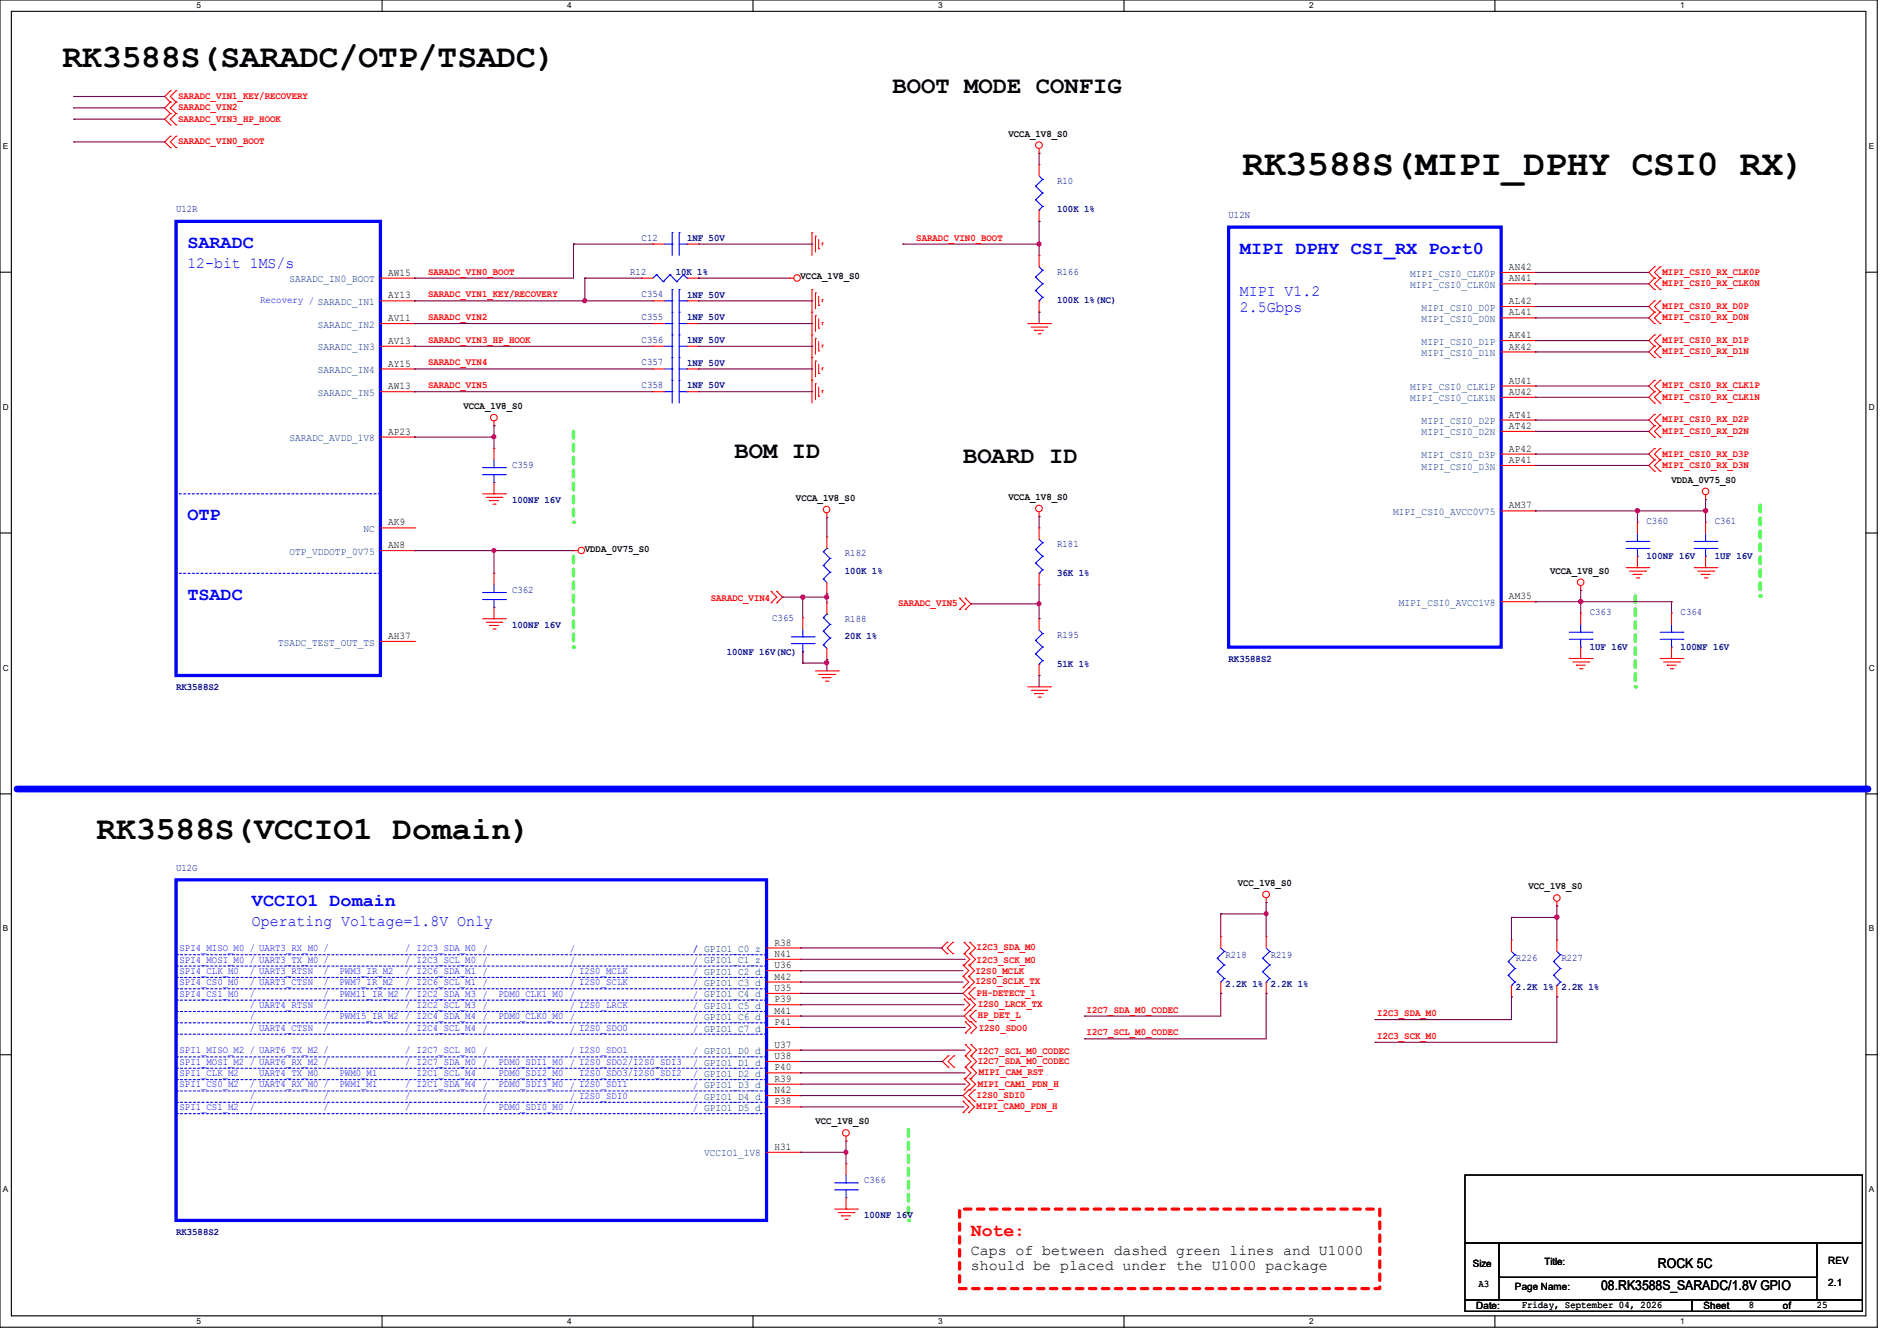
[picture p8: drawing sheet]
<svg xmlns="http://www.w3.org/2000/svg" width="297mm" height="210mm" viewBox="0 0 297 210" stroke-linecap="round" stroke-linejoin="round" font-family="sans-serif">
<path d="M0 0h293.9v207.9h-293.9zM1.8 1.8h290.3v204.3h-290.3z" fill="none" stroke="#000" stroke-width=".17"/>
<g fill="#fff">
<path d="M30.8 .2h.7v1.4h-.7z"/>
<path d="M30.8 206.2h.7v1.4h-.7z"/>
</g>
<path d="M59.8 0v1.8M59.8 206.1v1.8" fill="none" stroke="#000" stroke-width=".17"/>
<g fill="#fff">
<path d="M88.8 .2h.7v1.4h-.7z"/>
<path d="M88.8 206.2h.7v1.4h-.7z"/>
</g>
<path d="M117.9 0v1.8M117.9 206.1v1.8" fill="none" stroke="#000" stroke-width=".17"/>
<g fill="#fff">
<path d="M146.9 .2h.7v1.4h-.7z"/>
<path d="M146.9 206.2h.7v1.4h-.7z"/>
</g>
<path d="M176 0v1.8M176 206.1v1.8" fill="none" stroke="#000" stroke-width=".17"/>
<g fill="#fff">
<path d="M205 .2h.7v1.4h-.7z"/>
<path d="M205 206.2h.7v1.4h-.7z"/>
</g>
<path d="M234.1 0v1.8M234.1 206.1v1.8" fill="none" stroke="#000" stroke-width=".17"/>
<g fill="#fff">
<path d="M263.1 .2h.6v1.4h-.6z"/>
<path d="M263.1 206.2h.6v1.4h-.6z"/>
<path d="M.5 22.2h.8v1.4h-.8z"/>
<path d="M292.6 22.2h.8v1.4h-.8z"/>
<path d="M.5 63h.9v1.4h-.9z"/>
<path d="M292.6 63h.9v1.4h-.9z"/>
</g>
<path d="M0 42.6h1.8M292.1 42.6h1.8" fill="none" stroke="#000" stroke-width=".17"/>
<g fill="#fff">
<path d="M.5 103.9h.9v1.4h-.9z"/>
<path d="M292.6 103.9h.9v1.4h-.9z"/>
</g>
<path d="M0 83.5h1.8M292.1 83.5h1.8" fill="none" stroke="#000" stroke-width=".17"/>
<g fill="#fff">
<path d="M.5 144.7h.8v1.4h-.8z"/>
<path d="M292.6 144.7h.8v1.4h-.8z"/>
</g>
<path d="M0 124.3h1.8M292.1 124.3h1.8" fill="none" stroke="#000" stroke-width=".17"/>
<g fill="#fff">
<path d="M.5 185.6h.8v1.4h-.8z"/>
<path d="M292.6 185.6h.8v1.4h-.8z"/>
</g>
<path d="M0 165.2h1.8M292.1 165.2h1.8" fill="none" stroke="#000" stroke-width=".17"/>
<path d="M2.7 123.6h289.6" fill="none" stroke="#00f" stroke-width="1.1"/>
<circle cx="292.3" cy="123.6" r=".53" fill="#00f"/>
<path d="M89.8 67.6v14.2" fill="none" stroke="#01ff00" stroke-width=".51" stroke-dasharray="1 1"/>
<circle cx="89.8" cy="81.8" r=".25" fill="#01ff00" stroke-dasharray="1 1"/>
<path d="M89.8 87.1v14.2" fill="none" stroke="#01ff00" stroke-width=".51" stroke-dasharray="1 1"/>
<circle cx="89.8" cy="101.3" r=".25" fill="#01ff00" stroke-dasharray="1 1"/>
<path d="M142.2 176.9v14.2" fill="none" stroke="#01ff00" stroke-width=".51" stroke-dasharray="1 1"/>
<circle cx="142.2" cy="191.1" r=".25" fill="#01ff00" stroke-dasharray="1 1"/>
<path d="M150.2 189.4h65.8v12.4h-65.8z" fill="none" stroke="#f00" stroke-width=".51" stroke-dasharray="1 1"/>
<path d="M275.6 79.1v14.2" fill="none" stroke="#01ff00" stroke-width=".51" stroke-dasharray="1 1"/>
<circle cx="275.6" cy="93.3" r=".25" fill="#01ff00" stroke-dasharray="1 1"/>
<path d="M256 93.3v14.3" fill="none" stroke="#01ff00" stroke-width=".51" stroke-dasharray="1 1"/>
<circle cx="256" cy="107.6" r=".25" fill="#01ff00" stroke-dasharray="1 1"/>
<g fill="none" stroke="#f00" stroke-width=".17">
<path d="M26.7 17.8h.1M26.7 19.6h.1M26.7 16h.1M26.7 14.2h.1M26.7 17.8l-.9 .9 .9 .9M26.7 16l-.9 .9 .9 .9M26.7 14.2l-.9 .9 .9 .9M27.6 19.6h.1M27.6 17.8h.1M27.6 16h.1M27.6 14.2h.1M27.6 17.8l-.9 .9 .9 .9"/>
<path d="M27.6 16l-.9 .9 .9 .9M27.6 14.2l-.9 .9 .9 .9M26.7 21.3h.1M26.7 23.1h.1M26.7 21.3l-.9 .9 .9 .9M27.6 23.1h.1M27.6 21.3h.1M27.6 21.3l-.9 .9 .9 .9M102.2 38.2h.1M102.2 38.2h1.8M107.6 38.2h1.7M109.3 38.2h.1"/>
<path d="M127.1 36.4h.1M127.1 36.4v3.6M127.7 37h.1M127.7 37v2.5M128.2 38.9h.1M128.2 37.5v1.4M128.7 38.1h.1M128.7 38.1v.3M162.7 24h.1M162.7 25.8h.1M162.7 34.7h.1M162.7 23.3v.7"/>
<path d="M162.7 25.8v1.8M162.7 32.9v1.8M59.6 43.6h5.3M59.6 50.7h5.3M59.6 57.8h5.3M59.6 54.2h5.3M59.6 47.1h5.3M64.9 43.6h.1M64.9 47.1h.1M64.9 50.7h.1M64.9 54.2h.1M64.9 57.8h.1"/>
<path d="M100.5 43.6h.1M100.5 43.6h1.7M102.2 50.7h.1M102.2 57.8h.1M102.2 54.2h.1M102.2 47.1h.1M102.2 50.7h1.8M102.2 57.8h1.8M102.2 54.2h1.8M102.2 47.1h1.8M107.6 43.6h1.7M107.6 50.7h1.7"/>
<path d="M107.6 57.8h1.7M107.6 54.2h1.7M107.6 47.1h1.7M109.3 50.7h.1M109.3 43.6h.1M109.3 57.8h.1M109.3 54.2h.1M109.3 47.1h.1M123.6 43.6h.1M123.6 43.6h.7M127.1 45.3h.1M127.1 48.9h.1"/>
<path d="M127.1 52.5h.1M127.1 56h.1M127.1 59.6h.1M127.1 45.3v17.8M127.7 45.9h.1M127.7 49.4h.1M127.7 53h.1M127.7 56.6h.1M127.7 45.9v2.4M127.7 49.4v2.5M127.7 53v2.5M127.7 56.6v2.4"/>
<path d="M128.2 47.8h.1M128.2 51.4h.1M128.2 54.9h.1M128.2 58.5h.1M128.2 46.4v1.4M128.2 50v1.4M128.2 53.5v1.4M128.2 57.1v1.4M128.7 46.9h.1M128.7 50.5h.1M128.7 54.1h.1M128.7 57.6h.1"/>
<path d="M128.7 46.9v.4M128.7 50.5v.3M128.7 54.1v.3M128.7 57.6v.4M160.9 50.7h3.6M161.5 51.2h2.4M162 51.7h.1M162 51.7h1.4M162.5 52.3h.4M162.7 40h.1M162.7 48.9h.1M162.7 40v1.8"/>
<path d="M162.7 47.1v1.8M162.9 52.3h.1M163.9 51.2h.1M164.5 50.7h.1M235 42.7h5.4M235 44.4h5.4M235 48h5.4M235 49.8h5.4M235 53.3h5.4M235 55.1h5.4M240.4 42.7h.1M240.4 44.4h.1"/>
<path d="M240.4 48h.1M240.4 49.8h.1M240.4 53.3h.1M240.4 55.1h.1M259 41.8h.1M259 43.6h.1M259 45.3h.1M259 47.1h.1M259 48.9h.1M259 50.7h.1M259 52.5h.1M259 54.2h.1"/>
<path d="M259 56h.1M259 59.6h.1M259 41.8l-.9 .9 .9 .9M259 43.6l-.9 .8 .9 .9M259 47.1l-.9 .9 .9 .9M259 48.9l-.9 .9 .9 .9M259 52.5l-.9 .8 .9 .9M259 54.2l-.9 .9 .9 .9M259 59.6l-.9 .9 .9 .8M259.9 43.6h.1M259.9 41.8h.1M259.9 45.3h.1"/>
<path d="M259.9 48.9h.1M259.9 47.1h.1M259.9 50.7h.1M259.9 54.2h.1M259.9 52.5h.1M259.9 56h.1M259.9 59.6h.1M259.9 41.8l-.9 .9 .9 .9M259.9 43.6l-.9 .8 .9 .9M259.9 47.1l-.9 .9 .9 .9M259.9 48.9l-.9 .9 .9 .9M259.9 52.5l-.9 .8 .9 .9"/>
<path d="M259.9 54.2l-.9 .9 .9 .9M259.9 59.6l-.9 .9 .9 .8M59.6 61.3h5.3M59.6 68.5h5.3M64.9 61.3h.1M64.9 68.5h.1M75.6 77.3h3.5M76.1 77.9h2.5M76.6 78.4h.1M76.6 78.4h1.5M77.2 79h.3M77.3 66.7h.1"/>
<path d="M77.3 70.2h.1M77.3 77.3h.1M77.3 66v.7M77.3 70.2v1.8M77.3 75.6v1.7M77.5 79h.1M78.6 77.9h.1M79.1 77.3h.1M102.2 61.3h.1M102.2 61.3h1.8M107.6 61.3h1.7M109.3 61.3h.1"/>
<path d="M127.7 60.1h.1M127.7 60.1v2.5M128.2 62.1h.1M128.2 60.6v1.5M128.7 61.2h.1M128.7 61.2v.3M235 60.5h5.4M235 62.2h5.4M235 65.8h5.4M235 67.6h5.4M235 71.1h5.4M235 72.9h5.4"/>
<path d="M240.4 60.5h.1M240.4 62.2h.1M240.4 65.8h.1M240.4 67.6h.1M240.4 71.1h.1M240.4 72.9h.1M259 70.2h.1M259 72h.1M259 73.8h.1M259 64.9h.1M259 66.7h.1M259 68.5h.1"/>
<path d="M259 61.3h.1M259 63.1h.1M259 70.2l-.9 .9 .9 .9M259 72l-.9 .9 .9 .9M259 64.9l-.9 .9 .9 .9M259 66.7l-.9 .9 .9 .9M259 61.3l-.9 .9 .9 .9M259.9 72h.1M259.9 70.2h.1M259.9 73.8h.1M259.9 66.7h.1M259.9 64.9h.1"/>
<path d="M259.9 68.5h.1M259.9 61.3h.1M259.9 63.1h.1M259.9 70.2l-.9 .9 .9 .9M259.9 72l-.9 .9 .9 .9M259.9 64.9l-.9 .9 .9 .9M259.9 66.7l-.9 .9 .9 .9M259.9 61.3l-.9 .9 .9 .9M267 78.2h.1M267 77.5v.7M59.6 86.2h5.3M59.6 82.7h5.3"/>
<path d="M64.9 82.7h.1M64.9 86.2h.1M75.6 96.9h3.5M76.1 97.5h2.5M76.6 98h.1M76.6 98h1.5M77.2 98.5h.3M77.3 89.8h.1M77.3 96.9h.1M77.3 89.8v1.8M77.3 95.1v1.8M77.5 98.5h.1"/>
<path d="M78.6 97.5h.1M79.1 96.9h.1M89.8 86.2h.1M89.8 86.2h.7M120.7 94.4h.1M120.7 92.6h.1M120.7 92.6l.9 .9-.9 .9M121.6 92.6h.1M121.6 94.4h.1M121.6 92.6l.9 .9-.9 .9M125.7 96.7h.1M125.7 96.7v1.8"/>
<path d="M129.5 81.1h.1M129.5 93h.1M129.5 84.1h.1M129.5 94.4h.1M129.5 80.3v.8M129.5 84.1v1.8M129.5 91.2v1.8M129.5 94.4v1.8M150.2 95.5h.1M150.2 93.7h.1M150.2 93.7l.9 .9-.9 .9M151.1 93.7h.1"/>
<path d="M151.1 95.5h.1M151.1 93.7l.9 .9-.9 .9M162.7 80.9h.1M162.7 96.9h.1M162.7 82.7h.1M162.7 91.6h.1M162.7 80.2v.7M162.7 82.7v1.8M162.7 89.8v1.8M162.7 96.9v1.8M235 80h5.4M235 94.2h5.4"/>
<path d="M240.4 80h.1M240.4 94.2h.1M247.5 92.5h.1M247.5 96h.1M247.5 91.7v.8M247.5 96v1.8M254.6 88.9h3.5M255.1 89.5h2.5M255.7 90h.1M255.7 90h1.4M256.2 90.5h.4M256.4 81.8h.1"/>
<path d="M256.4 88.9h.1M256.4 81.8v1.8M256.4 87.1v1.8M256.6 90.5h.1M257.6 89.5h.1M258.1 88.9h.1M261.7 96h.1M261.7 96v1.8M265.3 88.9h3.5M265.8 89.5h2.5M266.4 90h.1M266.4 90h1.4"/>
<path d="M266.9 90.5h.4M267 81.8h.1M267 88.9h.1M267 81.8v1.8M267 87.1v1.8M267.3 90.5h.1M268.3 89.5h.1M268.8 88.9h.1M59.6 100.5h5.3M64.9 100.5h.1M125.7 103.8h.1M125.7 102.1v1.7"/>
<path d="M127.7 105.1h3.5M128.2 105.6h2.5M128.7 106.1h.1M128.7 106.1h1.4M129.2 106.7h.4M129.5 103.3h.1M129.5 101.5v1.8M129.6 106.7h.1M130.7 105.6h.1M131.2 105.1h.1M160.9 107.6h3.6M161.5 108.1h2.4"/>
<path d="M162 108.6h.1M162 108.6h1.4M162.5 109.2h.4M162.7 105.8h.1M162.7 104v1.8M162.9 109.2h.1M163.9 108.1h.1M164.5 107.6h.1M245.7 103.1h3.6M246.3 103.7h2.5M246.8 104.2h.1M246.8 104.2h1.4"/>
<path d="M247.3 104.7h.4M247.5 103.1h.1M247.5 101.3v1.8M247.7 104.7h.1M248.8 103.7h.1M249.3 103.1h.1M259.9 103.1h3.6M260.5 103.7h2.5M261 104.2h.1M261 104.2h1.4M261.5 104.7h.4M261.7 103.1h.1"/>
<path d="M261.7 101.3v1.8M261.9 104.7h.1M263 103.7h.1M263.5 103.1h.1M120 148.5h5.3M120 150.2h5.3M120 159.1h5.3M120 157.4h5.3M120 152h5.3M120 155.6h5.3M120 153.8h5.3M125.3 148.5h.1"/>
<path d="M125.3 150.2h.1M125.3 159.1h.1M125.3 157.4h.1M125.3 152h.1M125.3 155.6h.1M125.3 153.8h.1M148.3 147.6h.1M148.3 149.4h.1M148.3 147.6l-.9 .9 .9 .9M149.2 149.4h.1M149.2 147.6h.1M149.2 147.6l-.9 .9 .9 .9"/>
<path d="M150.8 154.7h.1M150.8 152.9h.1M150.8 151.1h.1M150.8 152.9l.9 .9-.9 .9M150.8 151.1l.9 .9-.9 .9M151 149.4h.1M151 147.6h.1M151 151.1h.1M151 158.2h.1M151 156.5h.1M151 147.6l.8 .9-.8 .9M151 149.4l.8 .8-.8 .9"/>
<path d="M151 156.5l.8 .9-.8 .8M151.7 154.7h.1M151.7 156.5h.1M151.7 152.9h.1M151.7 151.1h.1M151.7 152.9l.9 .9-1.8 1.8 .9 .9M151.7 151.1l.9 .9-.9 .9M151.8 149.4h.1M151.8 147.6h.1M151.8 151.1h.1M151.8 158.2h.1M151.8 156.5h.1"/>
<path d="M151.8 147.6l.9 .9-.9 .9M151.8 149.4l.9 .8-.9 .9M151.8 156.5l.9 .9-1.7 1.7 .8 .9M152.6 156.5h.1M152.6 154.7h.1M152.6 154.7l-.9 .9 .9 .9M152.7 158.2h.1M152.7 158.2l-.9 .9 .9 .9M191.1 146.7h.1M191.1 155.6h.1M191.1 146.7v1.8M191.1 153.8v1.8"/>
<path d="M198.2 141.4h.1M198.2 146.7h.1M198.2 155.6h.1M198.2 140.6v.8M198.2 146.7v1.8M198.2 153.8v1.8M236.6 147.2h.1M236.6 156.1h.1M236.6 147.2v1.8M236.6 154.3v1.8M243.8 141.9h.1M243.8 147.2h.1"/>
<path d="M243.8 156.1h.1M243.8 141.2v.7M243.8 147.2v1.8M243.8 154.3v1.8M120 171.6h5.3M120 169.8h5.3M120 160.9h5.3M120 164.5h5.3M120 166.2h5.3M120 168h5.3M120 173.4h5.3M125.3 171.6h.1"/>
<path d="M125.3 169.8h.1M125.3 160.9h.1M125.3 164.5h.1M125.3 166.2h.1M125.3 168h.1M125.3 173.4h.1M132.5 178.7h.1M132.5 178v.7M148.5 165.4h.1M148.5 167.1h.1M148.5 165.4l-.9 .8 .9 .9M149.4 167.1h.1"/>
<path d="M149.4 165.4h.1M149.4 165.4l-.9 .8 .9 .9M150.8 174.2h.1M150.8 172.5h.1M150.8 172.5l.9 .9-.9 .8M151 170.7h.1M151 168.9h.1M151 168.9l.8 .9-.8 .9M151.1 168.9h.1M151.1 167.1h.1M151.1 161.8h.1M151.1 160h.1"/>
<path d="M151.1 165.4h.1M151.1 163.6h.1M151.1 167.1l.9 .9-.9 .9M151.1 160l.9 .9-.9 .9M151.1 165.4l.9 .8-.9 .9M151.1 163.6l.9 .9-.9 .9M151.7 174.2h.1M151.7 172.5h.1M151.7 170.7h.1M151.7 170.7l-.9 .9 1.8 1.8-.9 .8M151.8 170.7h.1M151.8 168.9h.1"/>
<path d="M151.8 160h.1M151.8 168.9l.9 .9-.9 .9M152 168.9h.1M152 167.1h.1M152 161.8h.1M152 160h.1M152 165.4h.1M152 163.6h.1M152 167.1l.9 .9-.9 .9M152 160l.9 .9-.9 .9M152 165.4l.9 .8-.9 .9M152 163.6l.9 .9-.9 .9"/>
<path d="M152.6 172.5h.1M152.6 170.7h.1M152.6 170.7l-.9 .9 .9 .9M152.7 160h.1M120 180.5h5.3M125.3 180.5h.1M130.7 189.4h3.5M131.2 189.9h2.5M131.7 190.4h.1M131.7 190.4h1.5M132.3 191h.3M132.5 182.2h.1"/>
<path d="M132.5 189.4h.1M132.5 182.2v1.8M132.5 187.6v1.8M132.6 191h.1M133.7 189.9h.1M134.2 189.4h.1"/>
<circle cx="162.7" cy="22.7" r=".52"/>
<circle cx="124.8" cy="43.5" r=".51"/>
<circle cx="77.3" cy="65.4" r=".52"/>
<circle cx="129.4" cy="79.8" r=".51"/>
<circle cx="162.7" cy="79.6" r=".52"/>
<circle cx="267" cy="77" r=".51"/>
<circle cx="91" cy="86.2" r=".51"/>
<circle cx="247.5" cy="91.2" r=".51"/>
<circle cx="198.2" cy="140.1" r=".52"/>
<circle cx="243.8" cy="140.6" r=".51"/>
<circle cx="132.4" cy="177.4" r=".52"/>
</g>
<path d="M229.4 184h62.2v10.7h-62.2zM229.4 194.7h5.3v8.9h-5.3zM234.7 194.7h49.8v5.3h-49.8zM284.5 194.7h7.1v8.9h-7.1zM229.4 203.6h35.5v1.8h-35.5zM234.7 203.6h53.3M264.9 203.6h26.7v1.8h-26.7zM288 203.6h.1" fill="none" stroke="#000" stroke-width=".17"/>
<g fill="none" stroke="#00f" stroke-width=".17">
<path d="M104 38.2h1.2M105.2 38.2h.1M105.2 36.4h.1M105.2 36.4v3.6M106.3 36.4h.1M106.3 36.4v3.6M106.3 38.2h1.3M107.6 38.2h.1M162.1 29.2h.1M162.1 31.3h.1M162.1 29.2l1.1 1M162.1 31.3l1.1 1"/>
<path d="M162.7 32.9h.1M162.7 27.6l.5 .5M163.2 28.1h.1M163.2 30.2h.1M163.2 32.3h.1M163.2 28.1l-1.1 1.1M163.2 30.2l-1.1 1.1M163.2 32.3l-.5 .6M102.8 43h.1M102.8 43l-.6 .6M102.8 43l1 1.1M103.8 44.1h.1"/>
<path d="M104 50.7h1.2M104 57.8h1.2M104 54.2h1.2M104 47.1h1.2M104.9 43h.1M104.9 43l-1.1 1.1M104.9 43l1.1 1.1M105.2 50.7h.1M105.2 48.9h.1M105.2 57.8h.1M105.2 56h.1M105.2 59.6h.1"/>
<path d="M105.2 54.2h.1M105.2 52.5h.1M105.2 47.1h.1M105.2 45.3h.1M105.2 45.3v17.8M106 44.1h.1M106.3 48.9h.1M106.3 56h.1M106.3 59.6h.1M106.3 52.5h.1M106.3 45.3h.1M106.3 50.7h1.3"/>
<path d="M106.3 45.3v17.8M106.3 57.8h1.3M106.3 54.2h1.3M106.3 47.1h1.3M107 43h.1M107 43l-1 1.1M107 43l.6 .6M107.6 50.7h.1M107.6 43.6h.1M107.6 57.8h.1M107.6 54.2h.1M107.6 47.1h.1"/>
<path d="M162.1 43.4h.1M162.1 45.5h.1M162.1 43.4l1.1 1M162.1 45.5l1.1 1.1M162.7 47.1h.1M162.7 41.8l.5 .5M163.2 42.3h.1M163.2 44.4h.1M163.2 46.6h.1M163.2 42.3l-1.1 1.1M163.2 44.4l-1.1 1.1M163.2 46.6l-.5 .5"/>
<path d="M75.6 74.3h3.5M75.6 73.2h3.5M77.3 75.6h.1M77.3 73.2h.1M77.3 72v1.2M77.3 74.3v1.3M79.1 74.3h.1M79.1 73.2h.1M104 61.3h1.2M105.2 61.3h.1M106.3 61.3h1.3M107.6 61.3h.1"/>
<path d="M75.6 93.9h3.5M75.6 92.8h3.5M77.3 95.1h.1M77.3 92.8h.1M77.3 91.6v1.2M77.3 93.9v1.2M79.1 93.9h.1M79.1 92.8h.1M123.9 99.7h3.6M125.7 99.7h.1M125.7 98.5v1.2M127.5 99.7h.1"/>
<path d="M128.9 90.7h.1M128.9 88.6h.1M128.9 86.4h.1M128.9 98.8h.1M128.9 96.7h.1M128.9 90.7l.6 .5M128.9 88.6l1.1 1M128.9 86.4l1.1 1.1M128.9 98.8l1.1 1.1M128.9 96.7l1.1 1.1M129.5 85.9h.1M129.5 96.2h.1"/>
<path d="M129.5 85.9l-.6 .5M129.5 96.2l-.6 .5M130 89.6h.1M130 87.5h.1M130 99.9h.1M130 97.8h.1M130 89.6l-1.1 1.1M130 87.5l-1.1 1.1M130 99.9l-1.1 1.1M130 97.8l-1.1 1M162.1 86.1h.1M162.1 88.2h.1"/>
<path d="M162.1 86.1l1.1 1M162.1 88.2l1.1 1M162.7 89.8h.1M162.7 98.7l.5 .5M162.7 84.5l.5 .5M163.2 99.2h.1M163.2 85h.1M163.2 87.1h.1M163.2 89.2h.1M163.2 99.2l-1.1 1.1M163.2 85l-1.1 1.1M163.2 87.1l-1.1 1.1"/>
<path d="M163.2 89.2l-.5 .6M245.7 99h3.6M247.5 99h.1M247.5 97.8v1.2M249.3 99h.1M254.6 85.9h3.5M254.6 84.8h3.5M256.4 87.1h.1M256.4 84.8h.1M256.4 83.6v1.2M256.4 85.9v1.2M258.1 85.9h.1"/>
<path d="M258.1 84.8h.1M259.9 99h3.6M261.7 99h.1M261.7 97.8v1.2M263.5 99h.1M265.3 85.9h3.5M265.3 84.8h3.5M267 87.1h.1M267 84.8h.1M267 83.6v1.2M267 85.9v1.2M268.8 85.9h.1"/>
<path d="M268.8 84.8h.1M123.9 100.8h3.6M125.7 102.1h.1M125.7 100.8v1.3M127.5 100.8h.1M128.9 101h.1M128.9 101l.6 .5M162.1 100.3h.1M162.1 102.4h.1M162.1 100.3l1.1 1M162.1 102.4l1.1 1.1M162.7 104h.1"/>
<path d="M163.2 101.3h.1M163.2 103.5h.1M163.2 101.3l-1.1 1.1M163.2 103.5l-.5 .5M245.7 100.1h3.6M247.5 101.3h.1M247.5 100.1v1.2M249.3 100.1h.1M259.9 100.1h3.6M261.7 101.3h.1M261.7 100.1v1.2M263.5 100.1h.1"/>
<path d="M190.6 150.1h.1M190.6 152.2h.1M190.6 150.1l1.1 1M190.6 152.2l1.1 1M191.1 153.8h.1M191.1 148.5l.6 .5M191.7 149h.1M191.7 151.1h.1M191.7 153.2h.1M191.7 149l-1.1 1.1M191.7 151.1l-1.1 1.1M191.7 153.2l-.6 .6"/>
<path d="M197.7 150.1h.1M197.7 152.2h.1M197.7 150.1l1.1 1M197.7 152.2l1.1 1M198.2 153.8h.1M198.2 148.5l.6 .5M198.8 149h.1M198.8 151.1h.1M198.8 153.2h.1M198.8 149l-1.1 1.1M198.8 151.1l-1.1 1.1M198.8 153.2l-.6 .6"/>
<path d="M236.1 150.6h.1M236.1 152.7h.1M236.1 150.6l1.1 1.1M236.1 152.7l1.1 1.1M236.6 154.3h.1M236.6 149l.6 .5M237.2 149.5h.1M237.2 151.7h.1M237.2 153.8h.1M237.2 149.5l-1.1 1.1M237.2 151.7l-1.1 1M237.2 153.8l-.6 .5"/>
<path d="M243.2 150.6h.1M243.2 152.7h.1M243.2 150.6l1.1 1.1M243.2 152.7l1.1 1.1M243.8 154.3h.1M243.8 149l.5 .5M244.3 149.5h.1M244.3 151.7h.1M244.3 153.8h.1M244.3 149.5l-1.1 1.1M244.3 151.7l-1.1 1M244.3 153.8l-.5 .5"/>
<path d="M130.7 186.4h3.5M130.7 185.3h3.5M132.5 187.6h.1M132.5 185.3h.1M132.5 184v1.3M132.5 186.4v1.2M134.2 186.4h.1M134.2 185.3h.1"/>
</g>
<path d="M27.6 34.7h32v71.1h-32zM192.4 35.6h42.6v65.7h-42.6zM27.6 137.8h92.4v53.3h-92.4z" fill="none" stroke="#00f" stroke-width=".51"/>
<g fill="none" stroke="#00f" stroke-width=".17" stroke-dasharray=".3 .3">
<path d="M27.6 77.3h.1M59.6 77.3h-32M27.6 89.8h.1M59.6 89.8h-32M27.7 149.5h.1M27.7 151.3h.1M27.7 153.1h.1M27.7 154.9h.1M27.7 156.6h.1M27.7 158.4h.1M120 149.5h-92.3M120 151.3h-92.3"/>
<path d="M120 153.1h-92.3M120 154.9h-92.3M120 156.6h-92.3M120 158.4h-92.3M27.7 160.2h.1M27.7 162h.1M27.7 165.5h.1M27.7 167.3h.1M27.7 170.9h.1M27.7 172.6h.1M27.7 174.4h.1M27.7 169.1h.1"/>
<path d="M120 160.2h-92.3M120 162h-92.3M120 165.5h-92.3M120 167.3h-92.3M120 170.9h-92.3M120 172.6h-92.3M120 174.4h-92.3M120 169.1h-92.3"/>
</g>
<g fill="none" stroke="#7f003f" stroke-width=".17">
<path d="M11.6 18.7h.1M11.6 16.9h.1M11.6 15.1h.1M11.6 18.7h14.2M11.6 16.9h14.2M11.6 15.1h14.2M11.6 22.2h.1M11.6 22.2h14.2M89.8 38.2h.1M89.8 38.2h12.4M89.8 38.2v5.4h-24.9M109.3 38.2h17.8"/>
<path d="M127.1 38.2h.1M141.4 38.2h.1M141.4 38.2h21.3M162.7 24h.1M162.7 34.7h.1M162.7 38.2h.1M162.7 24v1.8M162.7 34.7v5.3M64.9 47.1h.1M64.9 50.7h.1M64.9 54.2h.1M64.9 57.8h.1"/>
<path d="M64.9 43.6h.1M64.9 47.1h37.3M64.9 50.7h37.3M64.9 54.2h37.3M64.9 57.8h37.3M91.6 43.6h.1M91.6 47.1h.1M91.6 43.6h8.9M91.6 43.6v3.5M109.3 43.6h.1M109.3 47.1h17.8M109.3 50.7h17.8"/>
<path d="M109.3 54.2h17.8M109.3 57.8h17.8M109.3 43.6h14.3M127.1 50.7h.1M127.1 57.8h.1M127.1 54.2h.1M127.1 47.1h.1M162.7 48.9h.1M162.7 48.9v1.8M240.4 49.8h.1M240.4 53.3h.1M240.4 48h.1"/>
<path d="M240.4 55.1h.1M240.4 42.7h.1M240.4 44.4h.1M240.4 49.8h17.7M240.4 53.3h17.7M240.4 48h17.7M240.4 55.1h17.7M240.4 42.7h17.7M240.4 44.4h17.7M64.9 61.3h.1M64.9 68.5h.1M64.9 61.3h37.3"/>
<path d="M64.9 68.5h12.4M77.3 68.5h.1M77.3 66.7h.1M77.3 66.7v3.5M109.3 61.3h17.8M127.1 61.3h.1M240.4 60.5h.1M240.4 62.2h.1M240.4 65.8h.1M240.4 67.6h.1M240.4 71.1h.1M240.4 72.9h.1"/>
<path d="M240.4 60.5h17.7M240.4 62.2h17.7M240.4 65.8h17.7M240.4 67.6h17.7M240.4 71.1h17.7M240.4 72.9h17.7M267 78.2h.1M267 78.2v3.6M64.9 86.2h.1M64.9 86.2h24.9M77.3 86.2h.1M77.3 86.2v3.6"/>
<path d="M122.5 93.5h.1M122.5 93.5h7M125.7 93.5h.1M125.7 93.5v3.2M129.5 93h.1M129.5 81.1h.1M129.5 93.5h.1M129.5 81.1v3M129.5 93v1.4M152 94.6h.1M152 94.6h10.7M162.7 96.9h.1"/>
<path d="M162.7 94.6h.1M162.7 80.9h.1M162.7 80.9v1.8M162.7 91.6v5.3M240.4 80h.1M240.4 94.2h.1M240.4 94.2h21.3M240.4 80h26.6M247.5 94.2h.1M247.5 92.5h.1M247.5 92.5v3.5M256.4 80h.1"/>
<path d="M256.4 80v1.8M261.7 94.2h.1M261.7 94.2v1.8M267 80h.1M125.7 102.1h.1M125.7 103.8h.1M125.7 102.1v1.7M125.7 103.8h3.8M129.5 103.3h.1M129.5 103.8h.1M129.5 103.3v1.8M162.7 105.8h.1"/>
<path d="M162.7 105.8v1.8M125.3 153.8h.1M125.3 152h.1M125.3 159.1h.1M125.3 157.4h.1M125.3 155.6h.1M125.3 153.8h25.5M125.3 152h25.5M125.3 159.1h25.7M125.3 157.4h25.7M125.3 155.6h25.5M125.3 148.5h22.1"/>
<path d="M125.3 150.2h25.7M147.4 148.5h.1M151 150.2h.1M169.8 159.1h.1M191.1 143.1h.1M191.1 155.6h.1M191.1 155.6v3.5h-21.3M191.1 143.1v3.6M191.1 143.1h7.1M198.2 141.4h.1M198.2 143.1h.1M198.2 155.6h.1"/>
<path d="M198.2 141.4v5.3M198.2 155.6v7.1h-28.4M215.3 159.7h.1M236.6 143.7h.1M236.6 156.1h.1M236.6 143.7v3.5M236.6 156.1v3.6h-21.3M236.6 143.7h7.2M243.8 141.9h.1M243.8 143.7h.1M243.8 156.1h.1M243.8 141.9v5.3"/>
<path d="M243.8 156.1v7.1h-28.5M125.3 168h.1M125.3 166.2h.1M125.3 164.5h.1M125.3 171.6h.1M125.3 160.9h.1M125.3 168h25.8M125.3 166.2h22.3M125.3 164.5h25.8M125.3 171.6h25.5M125.3 160.9h25.8M125.3 169.8h25.7"/>
<path d="M125.3 173.4h25.5M132.5 178.7h.1M132.5 178.7v3.5M150.8 173.4h.1M151 169.8h.1M169.8 162.7h.1M215.3 163.2h.1M125.3 180.5h.1M125.3 180.5h7.2M132.5 180.5h.1"/>
</g>
<g fill="#f0f" stroke="#f0f" stroke-width=".17">
<circle cx="91.5" cy="47.1" r=".32"/>
<circle cx="132.4" cy="180.4" r=".32"/>
<circle cx="243.8" cy="143.6" r=".34"/>
<circle cx="162.7" cy="38.2" r=".32"/>
<circle cx="162.7" cy="94.6" r=".32"/>
<circle cx="198.2" cy="143.1" r=".32"/>
<circle cx="77.3" cy="68.4" r=".32"/>
<circle cx="129.4" cy="93.5" r=".34"/>
<circle cx="125.7" cy="93.5" r=".34"/>
<circle cx="129.4" cy="103.8" r=".34"/>
<circle cx="77.3" cy="86.2" r=".32"/>
<circle cx="247.5" cy="94.2" r=".34"/>
<circle cx="267" cy="80" r=".34"/>
<circle cx="256.4" cy="80" r=".34"/>
</g>
<text font-size="5.7" x="194.5" y="27.5">RK3588S(MIPI_DPHY CSI0 RX)</text>
<g font-size="5.1">
<text x="9.8" y="10.5">RK3588S(SARADC/OTP/TSADC)</text>
<text x="15.1" y="131.4">RK3588S(VCCIO1 Domain)</text>
</g>
<g font-size="3.7">
<text x="139.7" y="14.6">BOOT MODE CONFIG</text>
<text x="115" y="71.8">BOM ID</text>
<text x="150.8" y="72.5">BOARD ID</text>
</g>
<g font-size="2.8" fill="#00f">
<text x="29.3" y="38.8">SARADC</text>
<text x="194.1" y="39.7">MIPI DPHY CSI_RX Port0</text>
<text x="29.3" y="81.5">OTP</text>
<text x="29.3" y="93.9">TSADC</text>
<text x="39.5" y="141.9">VCCIO1 Domain</text>
</g>
<text font-size="2.8" fill="#f00" x="152" y="193.5">Note:</text>
<g font-size="2.5" fill="#00f">
<text x="29.3" y="42">12-bit 1MS/s</text>
<text x="194.1" y="46.4">MIPI V1.2</text>
<text x="194.1" y="48.9">2.5Gbps</text>
<text x="39.5" y="145.1">Operating Voltage=1.8V Only</text>
</g>
<g font-size="2.3">
<text x="152" y="196.6">Caps of between dashed green lines and U1000</text>
<text x="152" y="198.8">should be placed under the U1000 package</text>
</g>
<g font-size="2.1">
<text x="250.7" y="202">08.RK3588S_SARADC/1.8V GPIO</text>
<text x="259.6" y="198.6">ROCK 5C</text>
</g>
<g font-size="1.6" fill="#f00">
<text x="27.9" y="17.3">SARADC_VIN2</text>
<text x="27.9" y="15.5">SARADC_VIN1_KEY/RECOVERY</text>
<text x="27.9" y="19">SARADC_VIN3_HP_HOOK</text>
<text x="27.9" y="22.6">SARADC_VIN0_BOOT</text>
<text x="143.5" y="37.7">SARADC_VIN0_BOOT</text>
<text x="67" y="46.6">SARADC_VIN1_KEY/RECOVERY</text>
<text x="67" y="43">SARADC_VIN0_BOOT</text>
<text x="260.3" y="43.1">MIPI_CSI0_RX_CLK0P</text>
<text x="260.3" y="44.8">MIPI_CSI0_RX_CLK0N</text>
<text x="67" y="50.1">SARADC_VIN2</text>
<text x="67" y="53.7">SARADC_VIN3_HP_HOOK</text>
<text x="260.3" y="48.4">MIPI_CSI0_RX_D0P</text>
<text x="260.3" y="50.2">MIPI_CSI0_RX_D0N</text>
<text x="260.3" y="53.7">MIPI_CSI0_RX_D1P</text>
<text x="67" y="57.2">SARADC_VIN4</text>
<text x="260.3" y="55.5">MIPI_CSI0_RX_D1N</text>
<text x="67" y="60.8">SARADC_VIN5</text>
<text x="260.3" y="60.8">MIPI_CSI0_RX_CLK1P</text>
<text x="260.3" y="62.6">MIPI_CSI0_RX_CLK1N</text>
<text x="260.3" y="71.5">MIPI_CSI0_RX_D3P</text>
<text x="260.3" y="66.2">MIPI_CSI0_RX_D2P</text>
<text x="260.3" y="67.9">MIPI_CSI0_RX_D2N</text>
<text x="260.3" y="73.3">MIPI_CSI0_RX_D3N</text>
<text x="111.3" y="94.1">SARADC_VIN4</text>
<text x="140.6" y="95">SARADC_VIN5</text>
<text x="152.9" y="148.8">I2C3_SDA_M0</text>
<text x="152.7" y="154.2">I2S0_SCLK_TX</text>
<text x="152.7" y="152.6">I2S0_MCLK</text>
<text x="152.9" y="156">PH-DETECT_1</text>
<text x="152.9" y="150.8">I2C3_SCK_M0</text>
<text x="153.1" y="157.7">I2S0_LRCK_TX</text>
<text x="153.1" y="159.5">HP_DET_L</text>
<text x="153.2" y="161.5">I2S0_SDO0</text>
<text x="170.1" y="158.6">I2C7_SDA_M0_CODEC</text>
<text x="215.6" y="159.1">I2C3_SDA_M0</text>
<text x="153.1" y="166.6">I2C7_SDA_M0_CODEC</text>
<text x="153.1" y="165">I2C7_SCL_M0_CODEC</text>
<text x="170.1" y="162.1">I2C7_SCL_M0_CODEC</text>
<text x="215.6" y="162.7">I2C3_SCK_M0</text>
<text x="152.9" y="173.7">MIPI_CAM0_PDN_H</text>
<text x="152.9" y="172">I2S0_SDI0</text>
<text x="153.1" y="170.2">MIPI_CAM1_PDN_H</text>
<text x="153.2" y="168.4">MIPI_CAM_RST</text>
</g>
<g font-size="1.6">
<text x="157.9" y="21.4">VCCA_1V8_S0</text>
<text x="60.8" y="43.2">AW15</text>
<text x="60.8" y="46.7">AY13</text>
<text x="125.3" y="43.8">VCCA_1V8_S0</text>
<text x="236.3" y="42.3">AN42</text>
<text x="236.3" y="44.1">AN41</text>
<text x="236.3" y="47.6">AL42</text>
<text x="60.8" y="50.3">AV11</text>
<text x="60.8" y="53.8">AV13</text>
<text x="236.3" y="49.4">AL41</text>
<text x="236.3" y="53">AK41</text>
<text x="60.8" y="57.4">AY15</text>
<text x="236.3" y="54.7">AK42</text>
<text x="60.8" y="61">AW13</text>
<text x="72.6" y="64">VCCA_1V8_S0</text>
<text x="236.3" y="60.1">AU41</text>
<text x="236.3" y="61.8">AU42</text>
<text x="236.3" y="65.4">AT41</text>
<text x="60.8" y="68.1">AP23</text>
<text x="236.3" y="67.2">AT42</text>
<text x="236.3" y="70.7">AP42</text>
<text x="236.3" y="72.5">AP41</text>
<text x="261.7" y="75.6">VDDA_0V75_S0</text>
<text x="60.8" y="82.3">AK9</text>
<text x="124.6" y="78.4">VCCA_1V8_S0</text>
<text x="157.9" y="78.3">VCCA_1V8_S0</text>
<text x="236.3" y="79.6">AM37</text>
<text x="60.8" y="85.9">AN8</text>
<text x="91.6" y="86.4">VDDA_0V75_S0</text>
<text x="242.7" y="89.8">VCCA_1V8_S0</text>
<text x="236.3" y="93.9">AM35</text>
<text x="60.8" y="100.1">AH37</text>
<text x="193.8" y="138.7">VCC_1V8_S0</text>
<text x="239.3" y="139.2">VCC_1V8_S0</text>
<text x="121.2" y="148.1">R38</text>
<text x="121.2" y="149.9">N41</text>
<text x="121.2" y="151.6">U36</text>
<text x="121.2" y="155.2">U35</text>
<text x="121.2" y="153.4">M42</text>
<text x="121.2" y="158.8">M41</text>
<text x="121.2" y="157">P39</text>
<text x="121.2" y="160.5">P41</text>
<text x="121.2" y="164.1">U37</text>
<text x="121.2" y="165.9">U38</text>
<text x="121.2" y="167.6">P40</text>
<text x="121.2" y="171.2">N42</text>
<text x="121.2" y="169.4">R39</text>
<text x="121.2" y="173">P38</text>
<text x="127.7" y="176.1">VCC_1V8_S0</text>
<text x="121.2" y="180.1">H31</text>
<text x="286.3" y="197.9">REV</text>
<text x="230.6" y="198.5">Size</text>
<text x="231.5" y="201.6">A3</text>
<text x="237.2" y="202">Page Name:</text>
<text x="241.8" y="198.1">Title:</text>
<text x="286.3" y="201.5">2.1</text>
<text x="231.1" y="205">Date:</text>
<text x="238.2" y="204.8">Friday, September 04, 2026</text>
<text x="266.7" y="205">Sheet</text>
<text x="273.8" y="204.8">8</text>
<text x="279.1" y="205">of</text>
<text x="284.5" y="204.8">25</text>
</g>
<g font-size="1.6" fill="#00007f">
<text x="165.5" y="28.8">R10</text>
<text x="27.6" y="33.2">U12R</text>
<text x="165.5" y="33.3">100K 1%</text>
<text x="192.4" y="34.1">U12N</text>
<text x="100.5" y="37.7">C12</text>
<text x="107.6" y="37.7">1NF 50V</text>
<text x="98.7" y="43">R12</text>
<text x="100.5" y="46.6">C354</text>
<text x="105.8" y="43.1">10K 1%</text>
<text x="107.6" y="46.6">1NF 50V</text>
<text x="165.5" y="43">R166</text>
<text x="165.5" y="47.5">100K 1%(NC)</text>
<text x="100.5" y="50.1">C355</text>
<text x="100.5" y="53.7">C356</text>
<text x="107.6" y="50.2">1NF 50V</text>
<text x="107.6" y="53.7">1NF 50V</text>
<text x="100.5" y="57.2">C357</text>
<text x="107.6" y="57.3">1NF 50V</text>
<text x="100.5" y="60.8">C358</text>
<text x="107.6" y="60.8">1NF 50V</text>
<text x="80.2" y="73.2">C359</text>
<text x="80.2" y="78.8">100NF 16V</text>
<text x="257.8" y="82.1">C360</text>
<text x="268.5" y="82.1">C361</text>
<text x="132.3" y="87.1">R182</text>
<text x="132.3" y="89.8">100K 1%</text>
<text x="165.5" y="85.7">R181</text>
<text x="257.8" y="87.5">100NF 16V</text>
<text x="268.5" y="87.5">1UF 16V</text>
<text x="80.2" y="92.8">C362</text>
<text x="165.5" y="90.2">36K 1%</text>
<text x="80.2" y="98.3">100NF 16V</text>
<text x="120.9" y="97.2">C365</text>
<text x="132.3" y="97.4">R188</text>
<text x="132.3" y="100.1">20K 1%</text>
<text x="165.5" y="99.9">R195</text>
<text x="248.9" y="96.3">C363</text>
<text x="248.9" y="101.7">1UF 16V</text>
<text x="263.1" y="96.3">C364</text>
<text x="263.1" y="101.7">100NF 16V</text>
<text x="113.8" y="102.6">100NF 16V(NC)</text>
<text x="165.5" y="104.4">51K 1%</text>
<text x="192.4" y="103.7">RK3588S2</text>
<text x="27.6" y="108.1">RK3588S2</text>
<text x="27.6" y="136.4">U12G</text>
<text x="191.9" y="150">R218</text>
<text x="191.9" y="154.5">2.2K 1%</text>
<text x="199" y="150">R219</text>
<text x="199" y="154.5">2.2K 1%</text>
<text x="237.4" y="150.6">R226</text>
<text x="237.4" y="155.1">2.2K 1%</text>
<text x="244.5" y="150.6">R227</text>
<text x="244.5" y="155.1">2.2K 1%</text>
<text x="135.3" y="185.2">C366</text>
<text x="135.3" y="190.8">100NF 16V</text>
<text x="27.6" y="193.5">RK3588S2</text>
</g>
<g font-size="1.6" fill="#00f">
<text x="40.7" y="47.5">Recovery / SARADC_IN1</text>
<text x="28.1" y="149">SPI4_MISO_M0 / UART3_RX_M0 /</text>
<text x="63.5" y="149">/ I2C3_SDA_M0 /</text>
<text x="89.2" y="149.1">/</text>
<text x="108.5" y="149.1">/</text>
<text x="108.5" y="149.1">/ GPIO1_C0_z</text>
<text x="28.1" y="150.7">SPI4_MOSI_M0 / UART3_TX_M0 /</text>
<text x="28.1" y="152.5">SPI4_CLK_M0</text>
<text x="28.1" y="154.3">SPI4_CS0_M0</text>
<text x="39.1" y="152.5">/ UART3_RTSN</text>
<text x="39.1" y="154.3">/ UART3_CTSN</text>
<text x="50.7" y="152.5">/</text>
<text x="50.7" y="154.3">/</text>
<text x="53.2" y="152.5">PWM3_IR_M2</text>
<text x="53.2" y="154.3">PWM7_IR_M2</text>
<text x="63.5" y="150.7">/ I2C3_SCL_M0 /</text>
<text x="63.5" y="152.5">/ I2C6_SDA_M1 /</text>
<text x="63.5" y="154.3">/ I2C6_SCL_M1 /</text>
<text x="89.2" y="150.9">/</text>
<text x="89.2" y="152.7">/ I2S0_MCLK</text>
<text x="89.2" y="154.5">/ I2S0_SCLK</text>
<text x="108.5" y="150.9">/ GPIO1_C1_z</text>
<text x="108.5" y="152.7">/ GPIO1_C2_d</text>
<text x="108.5" y="154.5">/ GPIO1_C3_d</text>
<text x="28.1" y="156.1">SPI4_CS1_M0</text>
<text x="39.1" y="156.1">/</text>
<text x="39.1" y="157.9">/ UART4_RTSN</text>
<text x="39.1" y="159.6">/</text>
<text x="39.1" y="161.4">/ UART4_CTSN</text>
<text x="50.7" y="156.1">/</text>
<text x="50.7" y="157.9">/</text>
<text x="50.7" y="159.6">/</text>
<text x="50.7" y="161.4">/</text>
<text x="53.2" y="156.1">PWM11_IR_M2 / I2C2_SDA_M3 /</text>
<text x="53.2" y="159.6">PWM15_IR_M2 / I2C4_SDA_M4 /</text>
<text x="63.5" y="157.9">/ I2C2_SCL_M3 /</text>
<text x="63.5" y="161.4">/ I2C4_SCL_M4 /</text>
<text x="78.1" y="156.1">PDM0_CLK1_M0 /</text>
<text x="78.1" y="159.6">PDM0_CLK0_M0 /</text>
<text x="89.2" y="158">/ I2S0_LRCK</text>
<text x="89.2" y="161.6">/ I2S0_SDO0</text>
<text x="108.5" y="156.2">/ GPIO1_C4_d</text>
<text x="108.5" y="158">/ GPIO1_C5_d</text>
<text x="108.5" y="159.8">/ GPIO1_C6_d</text>
<text x="108.5" y="161.6">/ GPIO1_C7_d</text>
<text x="28.1" y="166.7">SPI1_MOSI_M2 / UART6_RX_M2 /</text>
<text x="28.1" y="165">SPI1_MISO_M2 / UART6_TX_M2 /</text>
<text x="63.5" y="166.7">/ I2C7_SDA_M0 /</text>
<text x="63.5" y="165">/ I2C7_SCL_M0 /</text>
<text x="78.1" y="166.7">PDM0_SDI1_M0 / I2S0_SDO2/I2S0_SDI3</text>
<text x="89.2" y="165.1">/ I2S0_SDO1</text>
<text x="108.5" y="165.1">/ GPIO1_D0_d</text>
<text x="108.5" y="166.9">/ GPIO1_D1_d</text>
<text x="28.1" y="168.5">SPI1_CLK_M2</text>
<text x="28.1" y="170.3">SPI1_CS0_M2</text>
<text x="28.1" y="173.9">SPI1_CS1_M2</text>
<text x="39.1" y="170.3">/ UART4_RX_M0 /</text>
<text x="39.1" y="172.1">/</text>
<text x="39.1" y="173.9">/</text>
<text x="40.6" y="168.5">UART4_TX_M0</text>
<text x="50.7" y="172.1">/</text>
<text x="50.7" y="173.9">/</text>
<text x="53.2" y="168.5">PWM0_M1</text>
<text x="53.2" y="170.3">PWM1_M1</text>
<text x="63.5" y="170.3">/ I2C1_SDA_M4 /</text>
<text x="63.5" y="172.1">/</text>
<text x="63.5" y="173.9">/</text>
<text x="65.2" y="168.5">I2C1_SCL_M4</text>
<text x="75.6" y="172.3">/</text>
<text x="78.1" y="173.9">PDM0_SDI0_M0 /</text>
<text x="78.1" y="168.5">PDM0_SDI2_M0</text>
<text x="78.1" y="170.3">PDM0_SDI3_M0 / I2S0_SDI1</text>
<text x="89.2" y="172.3">/ I2S0_SDI0</text>
<text x="90.7" y="168.5">I2S0_SDO3/I2S0_SDI2</text>
<text x="108.5" y="170.5">/ GPIO1_D3_d</text>
<text x="108.5" y="172.3">/ GPIO1_D4_d</text>
<text x="108.5" y="168.7">/ GPIO1_D2_d</text>
<text x="75.6" y="174">/</text>
<text x="108.5" y="174">/ GPIO1_D5_d</text>
</g>
<g font-size="1.6" fill="#003f7f">
<text x="45.3" y="44.2">SARADC_IN0_BOOT</text>
<text x="220.8" y="43.3">MIPI_CSI0_CLK0P</text>
<text x="220.8" y="45.1">MIPI_CSI0_CLK0N</text>
<text x="49.8" y="51.3">SARADC_IN2</text>
<text x="222.6" y="48.6">MIPI_CSI0_D0P</text>
<text x="222.6" y="50.4">MIPI_CSI0_D0N</text>
<text x="222.6" y="54">MIPI_CSI0_D1P</text>
<text x="49.8" y="54.9">SARADC_IN3</text>
<text x="49.8" y="58.4">SARADC_IN4</text>
<text x="222.6" y="55.8">MIPI_CSI0_D1N</text>
<text x="49.8" y="62">SARADC_IN5</text>
<text x="220.8" y="61.1">MIPI_CSI0_CLK1P</text>
<text x="220.8" y="62.9">MIPI_CSI0_CLK1N</text>
<text x="45.3" y="69.1">SARADC_AVDD_1V8</text>
<text x="222.6" y="66.4">MIPI_CSI0_D2P</text>
<text x="222.6" y="68.2">MIPI_CSI0_D2N</text>
<text x="222.6" y="71.8">MIPI_CSI0_D3P</text>
<text x="222.6" y="73.5">MIPI_CSI0_D3N</text>
<text x="56.9" y="83.3">NC</text>
<text x="218.1" y="80.6">MIPI_CSI0_AVCC0V75</text>
<text x="45.3" y="86.9">OTP_VDDOTP_0V75</text>
<text x="219" y="94.9">MIPI_CSI0_AVCC1V8</text>
<text x="43.6" y="101.1">TSADC_TEST_OUT_TS</text>
<text x="110.2" y="181.1">VCCIO1_1V8</text>
</g>
<g font-size="1.3">
<text x="30.8" y="1.3">5</text>
<text x="88.8" y="1.3">4</text>
<text x="146.9" y="1.3">3</text>
<text x="205" y="1.3">2</text>
<text x="263.1" y="1.3">1</text>
<text x=".5" y="23.3">E</text>
<text x="292.6" y="23.3">E</text>
<text x=".5" y="64.2">D</text>
<text x="292.6" y="64.2">D</text>
<text x=".5" y="105">C</text>
<text x="292.6" y="105">C</text>
<text x=".5" y="145.9">B</text>
<text x="292.6" y="145.9">B</text>
<text x=".5" y="186.7">A</text>
<text x="292.6" y="186.7">A</text>
<text x="30.8" y="207.4">5</text>
<text x="88.8" y="207.4">4</text>
<text x="146.9" y="207.4">3</text>
<text x="205" y="207.4">2</text>
<text x="263.1" y="207.4">1</text>
</g>
</svg>
